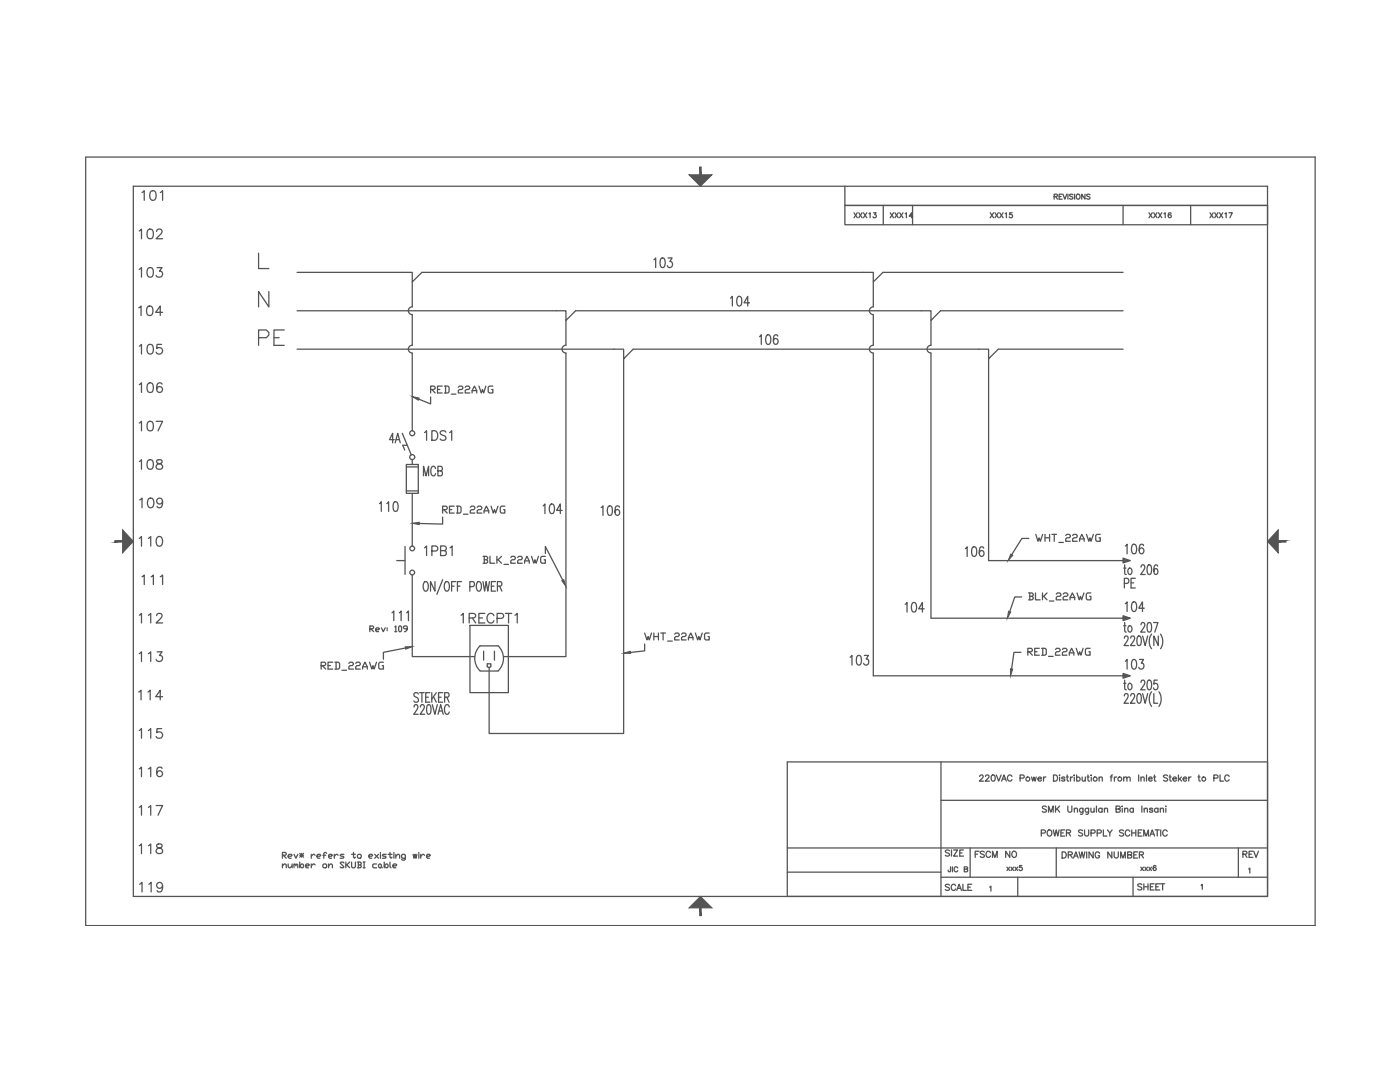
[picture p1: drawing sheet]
<svg xmlns="http://www.w3.org/2000/svg" width="279mm" height="216mm" viewBox="0 0 279 216" stroke-linecap="round" stroke-linejoin="round" font-family="sans-serif">
<g fill="#545454" stroke="#545454" stroke-width=".2">
<path d="M255.1 105.7v4.6l-2.1-2.3z"/>
<path d="M24.5 105.7l2.1 2.3-2.1 2.3z"/>
<path d="M137.5 34.9h4.6l-2.3 2.3z"/>
<path d="M137.5 181.2l2.3-2.3 2.3 2.3z"/>
<path d="M82.3 79.1l1.4 .3-.2 .5z"/>
<path d="M82.3 104.4l1.4-.2v.5z"/>
<path d="M80.9 129.1l1.4-.1-1.3 .5z"/>
<path d="M124.5 130.3l1.3-.3 .1 .4z"/>
<path d="M201.7 110.6l.4 .2-.9 1.1z"/>
<path d="M201.3 122l.4 .1-.7 1.3z"/>
<path d="M201.7 133.4l.4 .1-.4 1.3z"/>
<path d="M112.1 115.9l.4-.2 .4 1.3z"/>
<path d="M255.1 108.2h1.5v-.3zM255.1 107.9h1.5l-1.5 .3z"/>
<path d="M139.6 33.3l.3 1.6v-1.6zM139.6 33.3l.3 1.6h-.3z"/>
<path d="M22.9 107.9v.3l1.6-.3zM22.9 108.2l1.6-.3v.3z"/>
<path d="M139.6 181.2v1.5h.3zM139.6 181.2h.3v1.5z"/>
</g>
<g fill="none" stroke="#545454" stroke-width=".25">
<path d="M17.1 31.3h245.4v153.4h-245.4zM26.6 37.2h226.4v141.7h-226.4zM168.6 37.2v3.8h84.4h-84.4v3.8h84.4M210.4 39.2h.5l.1-.4-.6-.1v1M210.7 39.2l.3 .5M211.4 39.2h.4M212 38.7h-.6v1h.6M212.1 38.7l.4 1 .4-1M213.1 38.7v1M214.1 38.9l-.2-.2-.5 .2 .2 .2 .5 .3-.2 .3-.5-.1M214.5 38.7v1M214.9 38.9a.41 .41 0 0 1 .5-.1 .41 .41 0 0 1 .1 .6 .38 .38 0 0 1-.3 .4 .38 .38 0 0 1-.4-.4z"/>
<path d="M216.5 38.7v1l-.6-1v1M217.5 38.9l-.2-.2-.4 .2 .1 .2 .5 .3v.2l-.2 .1-.4-.1M51.6 50.5v3.1h2.1M53.7 58.2v3l-2.1-3v3M59.3 54.3h23v2l1.9-2h90.1v2l1.9-2h47.9M82.3 56.3v4.9M170.4 42.5l.7 .9M171.1 42.5l-.7 .9M171.4 42.5l.6 .9M172 42.5l-.6 .9M172.3 42.5l.7 .9M173 42.5l-.7 .9"/>
<path d="M173.4 42.6l.3-.1v.9M174.3 56.3v4.9M174.3 42.5h.5l-.2 .3a.33 .33 0 0 1 .2 .6 .33 .33 0 0 1-.6-.1M176.3 41v3.8M177.7 42.5l.6 .9M178.3 42.5l-.6 .9M178.6 42.5l.7 .9M179.3 42.5l-.7 .9M179.6 42.5l.6 .9M180.2 42.5l-.6 .9M180.7 42.6l.2-.1v.9M182.1 41v3.8"/>
<path d="M182.2 43.1h-.7l.4-.6v.9M197.6 42.5l.7 .9M198.3 42.5l-.7 .9M198.6 42.5l.6 .9M199.2 42.5l-.6 .9M199.5 42.5l.7 .9M200.2 42.5l-.7 .9M200.6 42.6l.3-.1v.9M202 42.5h-.5v.4a.35 .35 0 0 1 .5 0 .35 .35 0 0 1-.1 .5 .35 .35 0 0 1-.5-.1M224.1 41v3.8M229.3 42.5l.7 .9M230 42.5l-.7 .9"/>
<path d="M230.3 42.5l.6 .9M230.9 42.5l-.6 .9M231.2 42.5l.7 .9M231.9 42.5l-.7 .9M232.3 42.6l.2-.1v.9M233.7 42.6l-.2-.1a.48 .48 0 0 0-.4 .5 .48 .48 0 0 0 .5 .4 .31 .31 0 0 0 0-.5 .31 .31 0 0 0-.4 .2M237.6 41v3.8M241.5 42.5l.6 .9M242.1 42.5l-.6 .9M242.4 42.5l.7 .9M243.1 42.5l-.7 .9M243.4 42.5l.6 .9"/>
<path d="M244 42.5l-.6 .9M244.5 42.6l.2-.1v.9M245.3 42.5h.6l-.5 .9M59.3 62h53.6v1.9l2-1.9h70.9v1.9l1.9-1.9h36.4M59.3 69.7h65.2v1.9l1.9-1.9h70.9v1.9l1.9-1.9h24.9M82.3 61.2a.77 .77 0 0 0-.8 .8 .77 .77 0 0 0 .8 .8v6.1a.77 .77 0 0 0-.8 .8 .77 .77 0 0 0 .8 .7v15.6M112.9 63.9v5a.78 .78 0 0 0-.7 .8 .78 .78 0 0 0 .7 .8v60.5h-12.4M124.5 71.6v74.8h-26.9v-13.2M174.3 61.2a.77 .77 0 0 0-.8 .8 .77 .77 0 0 0 .8 .8v6.1a.77 .77 0 0 0-.8 .8 .77 .77 0 0 0 .8 .7v64.4h49.8M185.8 63.9v5a.77 .77 0 0 0-.8 .8 .77 .77 0 0 0 .8 .7v53h38.3M197.3 71.6v40.3h26.8M81.1 92.7h2.4v5.7h-2.4z"/>
<path d="M81.1 93.2h2.4M81.1 98h2.4M82.3 98.4v10.6M84.7 86.3l.4-.3v1.9M86.2 86a.98 .98 0 0 1 1.2 .9 .98 .98 0 0 1-1.2 1zM89 86.2a.62 .62 0 0 0-.6-.3 .62 .62 0 0 0-.6 .5l.2 .3 .8 .3a.48 .48 0 0 1 .2 .5 .48 .48 0 0 1-.4 .4l-.6-.1-.2-.2M89.7 86.3l.4-.3v1.9M79.2 111.9h1.6M80.8 109v5.6M82.3 114.7v16.3h12.4M84.7 116.1l.1-.1a.84 .84 0 0 1 .7 1.2l-.1 .3a.44 .44 0 0 1-.4 .5 .44 .44 0 0 1-.5-.5v-.7zM84.7 109.3l.4-.4v2"/>
<path d="M86.2 110h.7a.51 .51 0 0 0 .5-.6 .51 .51 0 0 0-.5-.5h-.7v2M86.8 116v2l-.9-2v2M87.9 109.9l1-.1 .2-.3-.2-.5-1-.1v2h.8a.5 .5 0 0 0 .4-.5 .5 .5 0 0 0-.4-.5M88.3 103.2v1.4l-4.6-.1M88.3 115.7l-1.1 2.9M88.9 116.1l.1-.1a.84 .84 0 0 1 .7 1.2l-.1 .3a.44 .44 0 0 1-.4 .5 .44 .44 0 0 1-.5-.5v-.7zM89.8 109.3l.4-.4v2M90.1 117h.5M91 116h-.9v2M91.3 117h.5M92.1 116h-.8v2M93.8 117h.8l.1-.3-.1-.6-.8-.1v2"/>
<path d="M95.3 116.1l.1-.1a.84 .84 0 0 1 .7 1.2l-.1 .3a.44 .44 0 0 1-.4 .5 .44 .44 0 0 1-.5-.5v-.7zM96.4 116l.3 2 .3-2 .3 2 .4-2M96.4 111h.7l.2 .2v.3l-.2 .2M96.6 111.7h.5l.2 .5-.2 .2h-.7M96.6 111v1.4M97.8 111v1.4h.9M98.1 117h.5M98.9 116h-.8v2h.8M99.2 111v1.4M99.3 117l.7-.1 .2-.3-.2-.5-.7-.1v2M99.4 111.7l.7 .7M99.7 117l.5 1"/>
<path d="M100.1 111l-.7 .7h-.2M100.6 112.6h.9M101.9 111.2l.3-.2h.4l.2 .2v.3l-.2 .2h-.4l-.3 .2v.5h.9M103.3 111.2l.2-.2h.5l.2 .2v.3l-.2 .2h-.5l-.2 .2v.5h.9M104.7 112.4v-.5l.5-.9 .4 .9v.5M104.7 111.9h.9M106.1 111l.4 1.4 .3-.7 .2 .7 .5-1.4M108.8 110.4v-1.4l3.5 6.8M108.8 111h-.7l-.2 .2v1l.2 .2h.7v-.7h-.2M203.9 119.1h-1.4l-1 2.9M205.3 107.4h-1.4l-2 3.3M224.5 112.7v1.6v.2l.3 .1"/>
<path d="M227.7 113.2l.1-.3a.42 .42 0 0 1 .6-.1 .42 .42 0 0 1 0 .6l-.8 1.2h.9M229.1 112.8l.3-.1a1.55 1.55 0 0 1 .2 1.8l-.3 .1a1.57 1.57 0 0 1-.2-1.8zM231 113v-.2l-.3-.1a1.39 1.39 0 0 0 0 1.9 .62 .62 0 0 0 .4-.6 .62 .62 0 0 0-.4-.6l-.2 .1-.2 .5M64.1 132.8h.7l.2-.4-.2-.3h-.7v1.4M64.3 132.8l.7 .7M65.5 132.8h.4M66.4 132.1h-.9v1.4h.9M66.8 132.1h.7l.3 .3v.9l-.3 .2h-.7M67.1 132.1v1.4M68.2 133.7h1M69.6 132.4l.3-.3h.4l.2 .3-.2 .4h-.4l-.3 .2v.5h.9M71 132.4l.2-.3h.5l.2 .3-.2 .4h-.5l-.2 .2v.5h.9"/>
<path d="M72.4 133.5v-.5l.4-.9 .5 .9v.5M72.4 133h.9M73.7 132.1l.5 1.4 .2-.7 .3 .7 .4-1.4M73.8 125.5h.6l.2-.4-.2-.2h-.6v1.1M74 125.5l.6 .5M75 125.7h.5l.2-.2-.2-.2h-.3l-.2 .2v.3l.2 .2h.3M76.1 125.3l.4 .7 .4-.7M76.5 132.1h-.7l-.2 .3v.9l.2 .2h.7v-.7h-.2M77.3 125.3v.2M77.3 125.7v.1M78.2 122.3l.4-.4v1.9M78.8 125.1l.2-.2v1.1"/>
<path d="M78.8 126h.4M79.6 125.1l.2-.2 .3 .2v.7l-.2 .2-.3-.2zM79.7 122.3l.4-.4v1.9M80.9 129.3l-4.4 .9v1.3M81.2 122.3l.3-.4v1.9M81.3 125.5h-.6l-.2-.2 .2-.4h.4l.2 .2v.6l-.4 .3h-.2M83.5 138.5a.46 .46 0 0 0-.6-.3 .46 .46 0 0 0-.2 .6l.5 .4a.5 .5 0 0 1 .2 .8 .5 .5 0 0 1-.8-.1M83.8 138.2h.8M84.2 138.2v1.9M85 139.1h.5M85.8 138.2h-.8v1.9h.8M86.2 138.2v1.9"/>
<path d="M86.5 139l.6 1.1M87.1 138.2l-.9 1.3M87.5 139.1h.5M88.3 138.2h-.8v1.9h.8M88.7 139.1l.8-.1 .1-.2-.1-.5-.8-.1v1.9M89.2 139.1l.4 1M93.8 124.8h7.7v13.4h-7.7zM95.8 128.9a3.5 3.5 0 0 0 0 5M95.8 133.9h3.6M95.8 128.9h3.6M96.5 129.9v1.8M97.2 132.9v-.4h.8v.4"/>
<path d="M97.2 132.9l.3 .3M97.9 132.9v.2l-.4 .1M98.7 129.9v1.8M99.4 128.9a3.5 3.5 0 0 1 0 5M128.7 128.5v1.4l-2.9 .3M180.7 120.6l.3-.4v1.9M182.1 120.3l.4-.1a1.23 1.23 0 0 1 0 1.9h-.2a1.37 1.37 0 0 1-.2-1.8zM184.4 121.5h-1.1l.8-1.3v1.9M203.8 130.2h-1.4l-.5 3.3M205.1 130h.7l.2-.2v-.2l-.2-.2h-.7v1.3M205.4 130l.6 .7M206.5 130h.5"/>
<path d="M207.4 129.4h-.9v1.3h.9M207.9 129.4h.7l.2 .2v.9l-.2 .2h-.7M208.1 129.4v1.3M209.3 131h.9M210.7 129.6l.2-.2h.4l.3 .2v.2l-.3 .2h-.4l-.2 .3v.4h.9M212 129.6l.3-.2h.4l.2 .2v.2l-.2 .2h-.4l-.3 .3v.4h.9M213.4 130.7v-.4l.5-.9 .4 .9v.4M213.4 130.3h.9M214.8 129.4l.4 1.3 .3-.7 .2 .7 .5-1.3M217.6 129.4h-.7l-.3 .2v.9l.3 .2h.7v-.7h-.3M224.3 124.9h.4M224.4 138.9l.1-.3a.41 .41 0 0 1 .6-.1 .41 .41 0 0 1 0 .6l-.8 1.2h.9"/>
<path d="M224.4 127.4l.1-.3a.42 .42 0 0 1 .6-.1 .42 .42 0 0 1 0 .6l-.8 1.2h.9M224.5 135.7v1.6v.2l.3 .1M224.5 124.2v1.6v.2l.3 .1M225.3 136.5l.1-.2a.66 .66 0 0 1 .5 .7 .66 .66 0 0 1-.5 .6l-.3-.5zM225.3 124.9h.1a.65 .65 0 0 1 .5 .6 .65 .65 0 0 1-.5 .6l-.3-.5zM225.7 138.9l.2-.5 .4 .1 .1 .3-.1 .6-.7 .9h.9M225.7 127.4l.2-.5 .4 .1 .1 .3-.1 .6-.7 .9h.9M227.1 138.5l.3-.1a1.39 1.39 0 0 1 0 1.9h-.1a1.6 1.6 0 0 1-.2-1.8zM227.1 127l.3-.1a1.36 1.36 0 0 1 0 1.9h-.1a1.57 1.57 0 0 1-.2-1.8zM227.7 136.2l.1-.3a.42 .42 0 0 1 .6-.1 .42 .42 0 0 1 0 .7l-.8 1.1h.9M227.7 124.7l.1-.3a.42 .42 0 0 1 .6-.1 .42 .42 0 0 1 0 .6l-.8 1.2h.9M228 138.4l.5 1.9 .5-1.9"/>
<path d="M228 126.9l.5 1.9 .5-1.9M229.1 135.8l.3-.1a1.15 1.15 0 0 1 .4 1.6l-.2 .2-.3 .1a1.6 1.6 0 0 1-.2-1.8zM229.1 124.3l.3-.1a1.15 1.15 0 0 1 .4 1.6l-.2 .2-.3 .1a1.56 1.56 0 0 1-.2-1.8zM229.8 138a2.49 2.49 0 0 0 0 3M229.8 126.5a2.5 2.5 0 0 0 0 2.9M230.2 124.2h.9l-.6 1.9M230.3 138.4v1.9h.7M231 135.7h-.7v.8a.42 .42 0 0 1 .4-.2 .42 .42 0 0 1 .3 .3l.1 .3a.52 .52 0 0 1-.1 .6 .52 .52 0 0 1-.7 0l-.1-.2M231.2 126.9v1.9l-.9-1.9v1.9M231.3 138a2.59 2.59 0 0 1 0 3M231.6 126.5a2.59 2.59 0 0 1 0 2.9M82.6 141.1l.1-.3a.42 .42 0 0 1 .6-.1 .42 .42 0 0 1 0 .6l-.7 1.2h.9"/>
<path d="M83.9 141.1l.1-.3a.43 .43 0 0 1 .6-.1 .43 .43 0 0 1 0 .6l-.8 1.2h1M85.3 140.7l.3-.1a1.39 1.39 0 0 1 0 1.9h-.1a1.6 1.6 0 0 1-.2-1.8zM86.3 140.6l.5 1.9 .5-1.9M87.4 142.5l.5-1.9 .6 1.9M87.6 141.9h.7M89.7 141.1a.45 .45 0 0 0-.5-.5 .45 .45 0 0 0-.4 .5v1a.45 .45 0 0 0 .4 .4 .45 .45 0 0 0 .5-.4M157.1 152h95.9v26.9h-95.9zM187.8 152v26.9M187.8 159.7h65.2M195.5 154.9l.2-.3h.3l.2 .3-.2 .4-.5 .6h.8M196.7 154.9l.2-.3 .4 .1 .1 .2-.2 .4-.6 .6h.8M198 154.7l.1-.1a.64 .64 0 0 1 .5 .7 .64 .64 0 0 1-.5 .6 .8 .8 0 0 1-.1-1.2z"/>
<path d="M198.8 154.6l.5 1.3 .5-1.3M199.9 155.9l.5-1.3 .4 1.3M200.1 155.5h.6M202 154.9a.46 .46 0 0 0-.6-.3 .46 .46 0 0 0-.3 .5v.3a.46 .46 0 0 0 .3 .5 .46 .46 0 0 0 .6-.3M203.6 155.3l.7-.1 .1-.3-.3-.3h-.5v1.3M205.9 155l.2 .9 .2-.9 .3 .9 .2-.9M207.1 155.4h.7a.39 .39 0 0 0-.6-.3 .39 .39 0 0 0 .1 .7l.3 .1 .2-.2M208.3 155v.9M208.7 155l-.3 .1-.1 .3M210.2 154.6h.5a.66 .66 0 0 1 .4 .7 .66 .66 0 0 1-.4 .6h-.5zM211.5 154.6v.2zM211.5 155.1v.8"/>
<path d="M212.5 155.2l-.2-.2-.4 .1v.2l.5 .2 .1 .2-.2 .2-.4-.2M212.8 155h.4M213 154.6v1l.3 .3M213.6 155v.9M214.1 155l-.3 .1-.2 .3M214.4 154.6v.2zM214.4 155.1v.8M214.9 155.2a.39 .39 0 0 1 .5 0 .39 .39 0 0 1 0 .6 .39 .39 0 0 1-.5-.1M214.9 154.6v1.3M216 155v.8l.3 .1 .3-.3M216.6 155v.9M217 155h.4"/>
<path d="M217.1 154.6v1l.3 .3M217.8 154.6v.2zM217.8 155.1v.8M219.4 155.3l.2-.3 .3 .1 .1 .8M219.4 155v.9M221.6 155h.4M222 154.6l-.3 .3v1M222.4 155v.9M222.9 155l-.3 .1-.2 .3M224.3 155.3l.3-.3 .3 .1v.8M224.3 155v.9M224.9 155.3l.3-.3 .3 .1 .1 .8"/>
<path d="M227.2 154.6v1.3M227.7 155.3l.3-.3 .3 .1v.8M227.7 155v.9M228.8 154.6v1.3M229.2 155.4h.7a.39 .39 0 0 0-.4-.3 .39 .39 0 0 0-.3 .4 .39 .39 0 0 0 .3 .4l.4-.2M230.2 155h.4M230.4 154.6v1v.2l.3 .1M233 154.8l-.3-.2-.5 .2 .1 .3 .7 .4v.2l-.3 .2-.5-.2M233.3 155h.4M233.5 154.6v1l.3 .3M234.1 155.4h.7a.39 .39 0 0 0-.4-.3 .39 .39 0 0 0-.4 .4 .39 .39 0 0 0 .4 .4l.4-.2M235.2 154.6v1.3"/>
<path d="M235.4 155.4l.4 .5M235.8 155l-.6 .6M236.1 155.4h.7a.39 .39 0 0 0-.6-.3 .39 .39 0 0 0 .1 .7l.3 .1 .2-.2M237.2 155v.9M237.7 155l-.3 .1-.2 .3M239.1 155h.4M239.3 154.6v1l.3 .3M242.3 155.3l.7-.1 .1-.3-.3-.3h-.5v1.3M243.5 154.6v1.3h.7M245.3 154.9a.46 .46 0 0 0-.5-.3 .46 .46 0 0 0-.4 .5v.3a.46 .46 0 0 0 .4 .5 .46 .46 0 0 0 .5-.3M56.4 170.7h.5l.2-.4-.2-.2h-.5v1.2M56.4 172.8l.3-.4h.2l.2 .2v.6"/>
<path d="M56.4 172.4v.8M56.6 170.7l.5 .6M57.5 170.9h.6l.2-.2-.2-.2h-.4l-.2 .2v.3l.2 .3h.4M57.5 172.4v.6l.2 .2h.2l.4-.4M58.3 172.4v.8M58.7 170.5l.4 .8 .3-.8M58.7 172.6l.2-.2 .2 .4M58.7 172.4v.8M59.1 172.6l.1-.2 .2 .2v.6M59.8 172.8l.4-.4h.2l.2 .2v.4l-.4 .2zM59.8 170.7h.8M59.8 170.3l.8 .7"/>
<path d="M59.8 172v1.2M60.2 170.3v.7M60.6 170.3l-.8 .7M61 172.8h.6l.1-.2-.1-.2h-.4l-.2 .2v.4l.2 .2h.4M62.1 170.5v.8M62.1 172.4v.8M62.9 170.7l-.4-.2-.4 .4M62.9 172.6l-.4-.2-.4 .4M63.3 170.9h.5l.2-.2-.2-.2h-.3l-.2 .2v.3l.2 .3h.3M64.4 172.6l.2-.2h.4l.2 .2v.4l-.2 .2h-.4l-.2-.2zM64.4 170.7h.6M65.2 170.3l-.2-.2-.4 .2v1"/>
<path d="M65.6 170.9h.5l.2-.2-.2-.2h-.3l-.2 .2v.3l.2 .3h.3M65.6 172.8l.4-.4h.1l.2 .2v.6M65.6 172.4v.8M66.7 170.5v.8M67.5 170.7l-.4-.2-.4 .4M68.6 170.5h-.5l-.2 .2 .7 .3-.1 .3h-.6M68.6 172.2l-.1-.2h-.4l-.2 .2 .7 .8-.1 .2h-.4l-.2-.2M69 172v1.2M69.2 172.6l.6 .6M69.8 172l-.6 .6h-.2M70.2 172v1l.2 .2h.3l.2-.2v-1M70.2 170.5h.7"/>
<path d="M70.5 170.1v.9l.2 .3 .2-.3M71.3 170.7l.2-.2h.4l.2 .2v.3l-.2 .3h-.4l-.2-.3zM71.3 172h.6l.2 .2-.2 .4M71.5 172.6h.4l.2 .4-.2 .2h-.6M71.5 172v1.2M72.5 172h.4M72.5 173.2h.4M72.7 172v1.2M73.6 170.9h.6l.2-.2-.2-.2h-.4l-.2 .2v.3l.2 .3h.4M74.8 170.5l.7 .8M75.2 172.4h-.6l-.2 .2v.4l.2 .2h.6M75.5 172.6l.2-.2 .4 .2v.4l-.2 .2-.4-.2z"/>
<path d="M75.5 170.5l-.7 .8M75.9 170.1v.2M75.9 170.5v.8M76.1 173l.2 .2M76.7 172.8l.4-.4h.2l.1 .2v.4l-.3 .2zM76.7 172v1.2M77.1 170.5h-.6l-.2 .2 .8 .3-.2 .3h-.6M77.4 170.5h.8M77.8 170.1v.9l.2 .3 .2-.3M77.8 172v1l.2 .2M78.4 172.8h.6l.2-.2-.2-.2h-.4l-.2 .2v.4l.2 .2h.4M78.6 170.1v.2"/>
<path d="M78.6 170.5v.8M79 170.9l.4-.4h.2l.2 .2v.6M79 170.5v.8M80.9 171.3h-.6l-.2-.3v-.3l.2-.2h.4l.2 .2v.7l-.2 .2h-.4l-.2-.2M82.4 170.5l.2 .8 .2-.8 .2 .8 .2-.8M83.6 170.1v.2M83.6 170.5v.8M84 170.5v.8M84.7 170.7l-.4-.2-.3 .4M85.1 170.9h.6l.2-.2-.2-.2h-.4l-.2 .2v.3l.2 .3h.4M157.1 169.2h95.9M157.1 174h30.7"/>
<path d="M187.8 175h65.2M189.5 169.8l-.3-.2-.5 .2 .1 .3 .7 .4v.2l-.3 .1-.5-.1M189.7 173v.9h-.4l-.1-.3M189.9 169.6v1.2M190.1 173v1M190.3 169.6h.8l-.8 1.2h.8M191.1 173.2a.37 .37 0 0 0-.4-.2 .37 .37 0 0 0-.3 .3v.3a.37 .37 0 0 0 .3 .4 .37 .37 0 0 0 .4-.3M191.5 170.2h.5M192.3 169.6h-.8v1.2h.8M192.4 173.4h.6l.1-.2-.2-.2h-.5v1l.7-.1v-.3l-.2-.2M193.6 169.2v5.8M197.5 177l.3-.2v1"/>
<path d="M201 173l.5 .7M201.5 173l-.5 .7M201.8 173l.5 .7M202.3 173l-.5 .7M202.6 173l.5 .7M203.1 173l-.5 .7M203.1 175v3.9M203.9 172.7h-.4l-.1 .4a.35 .35 0 0 1 .6 .1 .35 .35 0 0 1-.1 .5 .35 .35 0 0 1-.5-.2M207.8 166.2h.7l.1-.4-.3-.2h-.5v1.2M208.8 161l-.2-.2-.6 .2 .1 .3 .7 .3-.1 .4-.4 .1-.3-.2M209.1 165.8l.1-.1a.57 .57 0 0 1 .7 .5 .57 .57 0 0 1-.7 .6l-.2-.4zM209.3 162.1v-1.3l.4 1.3 .5-1.3v1.3"/>
<path d="M210.2 165.6l.3 1.2 .3-1.2 .3 1.2 .3-1.2M210.7 160.8v1.3M210.8 169.2v5.8M210.9 161.4l.6 .7M211.5 160.8l-.8 .9M211.7 166.2h.5M212 170h.4a.65 .65 0 0 1 .4 .6 .65 .65 0 0 1-.4 .6h-.4zM212.5 165.6h-.8v1.2h.8M212.8 166.2l.7-.1 .2-.3-.3-.2h-.6v1.2M213.1 160.8v.9l.3 .4 .5-.2v-1.1M213.2 170.6l.7-.1 .1-.3-.3-.2h-.5v1.2M213.3 166.2l.4 .6"/>
<path d="M213.6 170.6l.4 .6M214.2 171.2l.5-1.2 .5 1.2M214.4 161.5l.3-.2h.3v.8M214.4 161.3v.8M214.4 170.8h.6M215.3 170l.3 1.2 .3-1.2 .3 1.2 .3-1.2M216 165.8l-.2-.2-.6 .2 .1 .3 .7 .4v.2l-.2 .1-.6-.1M216.1 161.3v1.1l-.2 .1-.3-.1M216.1 161.4a.39 .39 0 0 0-.5 0 .39 .39 0 0 0 0 .6 .39 .39 0 0 0 .5-.1M216.5 165.6v.9l.3 .3 .4-.1 .1-1.1M216.9 170v1.2M217.3 161.3l-.1 1.1-.2 .1-.3-.1"/>
<path d="M217.3 161.4a.39 .39 0 0 0-.6 0 .39 .39 0 0 0 0 .6 .39 .39 0 0 0 .6-.1M217.7 161.3l.1 .7h.4l.2-.2M217.7 166.2h.7l.2-.4-.3-.2h-.6v1.2M218.2 170v1.2l-.9-1.2v1.2M218.4 161.3v.8M218.8 160.8v1.3M219 166.2h.7l.1-.4-.3-.2h-.5v1.2M219.4 170.3a.45 .45 0 0 0-.5-.3 .45 .45 0 0 0-.3 .4v.3a.44 .44 0 0 0 .4 .5 .44 .44 0 0 0 .4-.5h-.2M219.9 161.4a.39 .39 0 0 0-.5 0 .39 .39 0 0 0 0 .6 .39 .39 0 0 0 .5-.1M219.9 161.3v.8M220.2 165.6v1.2h.7M220.4 161.5l.3-.2h.3v.8"/>
<path d="M220.4 161.3v.8M221 165.6l.5 .6v.6M221.9 170v1.2l-.8-1.2v1.2M222 165.6l-.5 .6M222.4 170v.9l.3 .3 .4-.2 .1-1M222.7 161.4h.7l.2-.3-.3-.3h-.6v1.3l.8-.1 .1-.3-.3-.3M223.6 171.2v-1.2l.5 1.2 .5-1.2v1.2M224 160.8v.2zM224 161.3v.8M224.2 165.8l-.3-.2-.5 .2 .1 .3 .7 .4v.2l-.3 .1-.5-.1M224.4 161.5l.3-.2h.3l.1 .8M224.4 161.3v.8"/>
<path d="M225 170.6l.7-.1 .2-.3-.3-.2h-.6v1.2l.8-.1 .1-.3-.3-.2M225.5 165.9a.46 .46 0 0 0-.6-.3 .46 .46 0 0 0-.3 .5v.3a.46 .46 0 0 0 .3 .4 .46 .46 0 0 0 .6-.3M225.9 166.2h.8M225.9 165.6v1.2M226.1 175v3.9M226.2 161.4a.39 .39 0 0 0-.6 0 .39 .39 0 0 0 0 .6 .39 .39 0 0 0 .6-.1M226.2 161.3v.8M226.3 170.6h.4M226.7 165.6v1.2M227 170h-.7v1.2h.7M227.2 166.2h.4M227.4 170.6l.7-.1 .1-.4-.8-.1v1.2"/>
<path d="M227.7 173l.5 .7M227.8 170.6l.4 .6M227.9 176.5l-.3-.1-.5 .1 .1 .3 .7 .4v.2l-.3 .2-.5-.2M227.9 160.8v1.3M227.9 165.6h-.7v1.2h.7M228.2 173l-.5 .7M228.3 166.8v-1.2l.4 1.2 .5-1.2v1.2M228.3 176.4v1.2M228.3 176.9h.8M228.3 161.5l.3-.2h.3l.1 .8M228.3 161.3v.8M228.5 173l.5 .7"/>
<path d="M229 173l-.5 .7M229.1 176.4v1.2M229.3 173l.5 .7M229.5 166.8l.5-1.2 .4 1.2M229.6 176.9h.4M229.7 166.4h.6M229.8 173l-.5 .7M230 161.4l-.2-.1-.4 .1 .6 .3v.3l-.4 .1-.2-.2M230.3 176.4h-.7v1.2h.7M230.5 165.6h.9M230.7 176.9h.4M230.7 172.9v-.1a.49 .49 0 0 0-.6 .3 .49 .49 0 0 0 .3 .6 .31 .31 0 0 0 .4-.3 .31 .31 0 0 0-.3-.3 .31 .31 0 0 0-.4 .3"/>
<path d="M230.9 165.6v1.2M231.1 161.4a.39 .39 0 0 0-.6 0 .39 .39 0 0 0 0 .6 .39 .39 0 0 0 .6-.1M231.1 161.3v.8M231.4 176.4h-.7v1.2h.7M231.6 161.5l.3-.2h.3v.8M231.6 161.3v.8M231.6 176.4h.8M231.6 165.6v1.2M232 176.4v1.2M232.7 160.8v.2zM232.7 161.3v.8M232.9 165.9a.46 .46 0 0 0-.5-.3 .46 .46 0 0 0-.3 .5v.3a.46 .46 0 0 0 .3 .4 .46 .46 0 0 0 .5-.3"/>
<path d="M239.7 176.6l.2-.1v1M247.1 169.2v5.8M249.2 173.4l.2-.2v1"/>
<circle cx="82.3" cy="114.2" r=".48"/>
<circle cx="82.3" cy="109.4" r=".48"/>
<circle cx="205.1" cy="155.4" r=".41"/>
<circle cx="218.6" cy="155.4" r=".41"/>
<circle cx="223.5" cy="155.4" r=".41"/>
<circle cx="240.2" cy="155.4" r=".41"/>
</g>
<text font-size="6.6" fill="#545454" x="50.8" y="70.2">PE</text>
<g font-size="5.3" fill="#545454">
<text x="27.5" y="41.3">101</text>
<text x="26.8" y="49">102</text>
<text x="129.5" y="54.7">103</text>
<text x="145" y="62.4">104</text>
<text x="26.8" y="72">105</text>
<text x="83.6" y="96.3">MCB</text>
<text x="27.2" y="102.7">109</text>
<text x="74.8" y="103.4">110</text>
<text x="223.7" y="111.8">106</text>
<text x="26.8" y="125.6">112</text>
<text x="91" y="125.6">1RECPT1</text>
<text x="26.8" y="133.3">113</text>
<text x="168.6" y="134.1">103</text>
<text x="223.7" y="134.8">103</text>
<text x="26.8" y="156.3">116</text>
<text x="26.8" y="164">117</text>
</g>
<g font-size="4.9" fill="#545454">
<text x="26.8" y="56.4">103</text>
<text x="26.8" y="64.2">104</text>
<text x="150.6" y="69.8">106</text>
<text x="26.8" y="79.4">106</text>
<text x="26.8" y="87.1">107</text>
<text x="76.9" y="89.6">4A</text>
<text x="26.8" y="94.9">108</text>
<text x="107.6" y="103.7">104</text>
<text x="119.2" y="104.1">106</text>
<text x="26.8" y="110.1">110</text>
<text x="191.9" y="112.2">106</text>
<text x="27.5" y="117.8">111</text>
<text x="223.7" y="118.5">PE</text>
<text x="223.7" y="123.1">104</text>
<text x="26.8" y="140.8">114</text>
<text x="26.8" y="148.5">115</text>
<text x="26.8" y="171.4">118</text>
<text x="27.2" y="179.2">119</text>
</g>
<g font-size="4.4" fill="#545454">
<text x="85" y="79.7">RED_22AWG</text>
<text x="87.5" y="103.7">RED_22AWG</text>
<text x="205.7" y="109.4">WHT_22AWG</text>
<text x="204.3" y="121">BLK_22AWG</text>
<text x="127.7" y="129.1">WHT_22AWG</text>
</g>
<g font-size="4" fill="#545454">
<text x="193.7" y="172.2">FSCM NO</text>
<text x="247.3" y="172.2">REV</text>
<text x="187.7" y="178.9">SCALE</text>
</g>
</svg>
